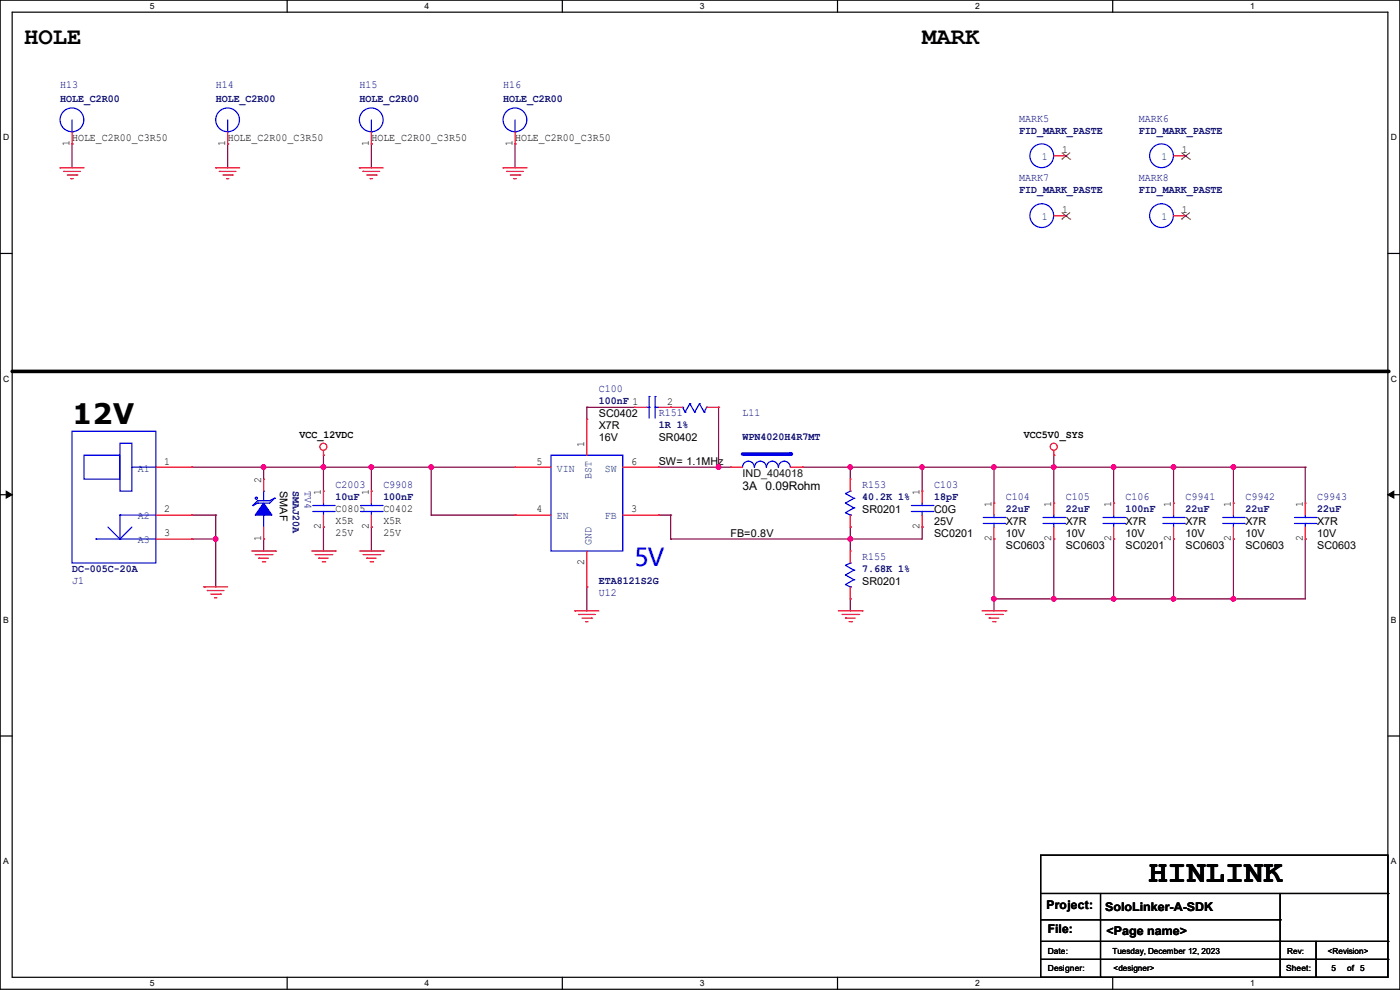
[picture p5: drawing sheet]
<svg xmlns="http://www.w3.org/2000/svg" width="297mm" height="210mm" viewBox="0 0 297 210" stroke-linecap="round" stroke-linejoin="round" font-family="sans-serif">
<path d="M0 0h297v209.8h-297zM2.6 2.6h291.8v204.7h-291.8z" fill="none" stroke="#000" stroke-width=".25"/>
<g fill="#fff">
<path d="M31.7 .3h1v2h-1z"/>
<path d="M31.7 207.6h1v2h-1z"/>
</g>
<path d="M60.9 0v2.6M60.9 207.3v2.5" fill="none" stroke="#000" stroke-width=".25"/>
<g fill="#fff">
<path d="M90.1 .3h1v2h-1z"/>
<path d="M90.1 207.6h1v2h-1z"/>
</g>
<path d="M119.3 0v2.6M119.3 207.3v2.5" fill="none" stroke="#000" stroke-width=".25"/>
<g fill="#fff">
<path d="M148.5 .3h.9v2h-.9z"/>
<path d="M148.5 207.6h.9v2h-.9z"/>
</g>
<path d="M177.7 0v2.6M177.7 207.3v2.5" fill="none" stroke="#000" stroke-width=".25"/>
<g fill="#fff">
<path d="M206.8 .3h1v2h-1z"/>
<path d="M206.8 207.6h1v2h-1z"/>
</g>
<path d="M236.1 0v2.6M236.1 207.3v2.5" fill="none" stroke="#000" stroke-width=".25"/>
<g fill="#fff">
<path d="M265.2 .3h1v2h-1z"/>
<path d="M265.2 207.6h1v2h-1z"/>
<path d="M.7 28.2h1.2v1.9h-1.2z"/>
<path d="M295.1 28.2h1.2v1.9h-1.2z"/>
<path d="M.7 79.3h1.2v2h-1.2z"/>
<path d="M295.1 79.3h1.2v2h-1.2z"/>
</g>
<path d="M0 53.8h2.6M294.4 53.8h2.6" fill="none" stroke="#000" stroke-width=".25"/>
<g fill="#fff">
<path d="M.7 130.5h1.2v2h-1.2z"/>
<path d="M295.1 130.5h1.1v2h-1.1z"/>
</g>
<path d="M0 104.9h2.6M294.4 104.9h2.6" fill="none" stroke="#000" stroke-width=".25"/>
<path d="M1.3 104.2l1.3 .7-1.3 .8zM294.4 104.9l1.3-.7v1.5z" fill="#000" stroke="#000" stroke-width=".21"/>
<g fill="#fff">
<path d="M.7 181.7h1.2v2h-1.2z"/>
<path d="M295.1 181.7h1.1v2h-1.1z"/>
</g>
<g fill="none" stroke="#000" stroke-width=".25">
<path d="M0 156.1h2.6M294.4 156.1h2.6M220.8 181.4h73.6v25.9h-73.6zM220.8 189.5h73.6M220.8 195.1h50.8M220.8 199.7h73.6M233.5 189.5v17.8M271.6 195.1h.1M271.6 199.7h.1M271.6 189.5v17.8M279.2 199.7v7.6M294.4 189.5h.1"/>
<path d="M294.4 199.7h.1M220.8 203.5h73.6M233.5 207.3h.1M271.6 207.3h.1M279.2 207.3h.1M294.4 203.5h.1"/>
</g>
<path d="M2.6 78.8h291.8" fill="none" stroke="#000" stroke-width=".76"/>
<circle cx="294.4" cy="78.8" r=".38" fill="#000"/>
<g fill="none" stroke="#800040" stroke-width=".25">
<path d="M15.3 30.5h.1M15.3 30.5v5.1M48.3 30.5h.1M48.3 30.5v5.1M78.8 30.5h.1M78.8 30.5v5.1M109.3 30.5h.1M109.3 30.5v5.1M40.7 99.1h.1M40.7 99.1h68.6M55.9 99.1h.1M55.9 99.1v2.5"/>
<path d="M68.6 99.1h.1M68.6 96.6h.1M68.6 96.6v7.6M78.8 99.1h.1M78.8 99.1v5.1M91.5 99.1h.1M91.5 99.1v10.2M124.5 86.4h.1M124.5 86.4h10.2M124.5 86.4v2.5M139.7 99.1h.1M139.7 99.1h15.3"/>
<path d="M152.4 86.4h.1M152.4 99.1h.1M152.4 86.4v12.7M170.2 99.1h.1M170.2 99.1h106.7M180.4 99.1h.1M180.4 99.1v2.5M195.6 99.1h.1M195.6 99.1v5.1M210.9 99.1h.1M210.9 99.1v7.6M223.6 96.6h.1"/>
<path d="M223.6 99.1h.1M223.6 96.6v10.1M236.3 99.1h.1M236.3 99.1v7.6M249 99.1h.1M249 99.1v7.6M261.7 99.1h.1M261.7 99.1v7.6M276.9 99.1h.1M276.9 99.1v7.6M40.7 109.3h.1M40.7 114.3h.1"/>
<path d="M40.7 109.3h5.1M40.7 114.3h5.1M45.8 109.3h.1M45.8 114.3h.1M45.8 109.3v15.2M55.9 114.3h.1M55.9 114.3v2.6M68.6 111.8h.1M68.6 111.8v5.1M78.8 111.8h.1M78.8 111.8v5.1M91.5 109.3h.1"/>
<path d="M91.5 109.3h17.8M139.7 109.3h.1M139.7 109.3h2.6M142.3 109.3h.1M142.3 114.3h.1M142.3 109.3v5M180.4 111.8h.1M180.4 114.3h.1M180.4 111.8v5.1M195.6 111.8h.1M195.6 111.8v2.5h-53.3M210.9 114.3h.1"/>
<path d="M210.9 114.3v15.3M223.6 114.3h.1M223.6 114.3v12.7M236.3 114.3h.1M236.3 114.3v12.7M249 114.3h.1M249 114.3v12.7M261.7 114.3h.1M261.7 114.3v12.7M276.9 114.3h.1M276.9 114.3v12.7h-66M124.5 124.5h.1"/>
<path d="M124.5 124.5v5.1M180.4 127h.1M180.4 127v2.6M210.9 127h.1M223.6 127h.1M236.3 127h.1M249 127h.1M261.7 127h.1"/>
</g>
<g fill="#f0f" stroke="#f0f" stroke-width=".25">
<circle cx="45.7" cy="114.3" r=".49"/>
<circle cx="152.4" cy="99.1" r=".49"/>
<circle cx="195.6" cy="99.1" r=".49"/>
<circle cx="180.4" cy="99.1" r=".49"/>
<circle cx="210.8" cy="99.1" r=".49"/>
<circle cx="236.2" cy="99.1" r=".49"/>
<circle cx="223.5" cy="99.1" r=".49"/>
<circle cx="180.4" cy="114.3" r=".49"/>
<circle cx="210.8" cy="127" r=".49"/>
<circle cx="236.2" cy="127" r=".49"/>
<circle cx="223.5" cy="127" r=".49"/>
<circle cx="78.8" cy="99.1" r=".49"/>
<circle cx="68.6" cy="99.1" r=".49"/>
<circle cx="55.9" cy="99.1" r=".49"/>
<circle cx="248.9" cy="99.1" r=".49"/>
<circle cx="248.9" cy="127" r=".49"/>
<circle cx="261.6" cy="127" r=".49"/>
<circle cx="261.6" cy="99.1" r=".49"/>
<circle cx="91.5" cy="99.1" r=".49"/>
</g>
<g fill="none" stroke="#f00" stroke-width=".25">
<path d="M12.7 35.6h.1M12.7 35.6h5.1M13.5 36.4h.1M13.5 36.4h3.6M14.3 37.1h2M15 37.9h.1M15 37.9h.5M16.3 37.1h.1M45.8 35.6h.1M45.8 35.6h5M46.5 36.4h.1M46.5 36.4h3.6"/>
<path d="M47.3 37.1h2M48 37.9h.1M48 37.9h.6M49.3 37.1h.1M76.2 35.6h.1M76.2 35.6h5.1M77 36.4h.1M77 36.4h3.6M77.8 37.1h2M78.5 37.9h.1M78.5 37.9h.5M79.8 37.1h.1"/>
<path d="M106.7 35.6h.1M106.7 35.6h5.1M107.5 36.4h.1M107.5 36.4h3.5M108.2 37.1h2.1M109 37.9h.1M109 37.9h.5M110.3 37.1h.1M68.6 96.6h.1M68.6 95.5v1.1M109.3 99.1h.1M109.3 99.1h7.6"/>
<path d="M124.5 88.9h.1M124.5 88.9v7.7M132.1 99.1h7.6M139.7 99.1h.1M223.6 96.6h.1M223.6 95.5v1.1M53.4 116.9h5.1M54.1 117.6h3.6M54.9 118.4h.1M54.9 118.4h2M55.7 119.2h.5M56.2 119.2h.1"/>
<path d="M57.7 117.6h.1M58.5 116.9h.1M66.1 116.9h5.1M66.8 117.6h3.6M67.6 118.4h.1M67.6 118.4h2M68.4 119.2h.5M68.9 119.2h.1M70.4 117.6h.1M71.2 116.9h.1M76.2 116.9h5.1M77 117.6h3.6"/>
<path d="M77.8 118.4h.1M77.8 118.4h2M78.5 119.2h.5M79 119.2h.1M80.6 117.6h.1M81.3 116.9h.1M109.3 109.3h.1M109.3 109.3h7.6M124.5 116.9v7.6M132.1 109.3h7.6M139.7 109.3h.1M43.2 124.5h.1"/>
<path d="M43.2 124.5h5.1M44 125.3h.1M44 125.3h3.5M44.7 126h2.1M45.5 126.8h.1M45.5 126.8h.5M46.8 126h.1M122 129.6h.1M122 129.6h5M122.7 130.3h.1M122.7 130.3h3.6M123.5 131.1h2"/>
<path d="M124.2 131.9h.1M124.2 131.9h.6M124.5 124.5h.1M125.5 131.1h.1M177.8 129.6h5.1M178.6 130.3h3.6M179.4 131.1h.1M179.4 131.1h2M180.1 131.9h.5M180.6 131.9h.1M182.2 130.3h.1M182.9 129.6h.1"/>
<path d="M208.3 129.6h5.1M209.1 130.3h3.5M209.8 131.1h.1M209.8 131.1h2.1M210.6 131.9h.5M211.1 131.9h.1M212.6 130.3h.1M213.4 129.6h.1"/>
<circle cx="68.6" cy="94.8" r=".74"/>
<circle cx="223.5" cy="94.8" r=".74"/>
</g>
<path d="M116.9 96.6h15.2v20.3h-15.2zM157.5 99.1a1.25 1.25 0 0 1 1.3-1.3 1.25 1.25 0 0 1 1.2 1.3M160.1 99.1a1.25 1.25 0 0 1 1.2-1.3 1.25 1.25 0 0 1 1.3 1.3M162.6 99.1a1.25 1.25 0 0 1 1.3-1.3 1.25 1.25 0 0 1 1.2 1.3M165.1 99.1a1.25 1.25 0 0 1 1.3-1.3 1.25 1.25 0 0 1 1.2 1.3" fill="none" stroke="#00f" stroke-width=".25"/>
<path d="M157.5 96.3h10.2" fill="none" stroke="#00f" stroke-width=".76"/>
<circle cx="167.7" cy="96.3" r=".38" fill="#00f"/>
<g fill="none" stroke="#f00" stroke-width=".25">
<path d="M15.3 30.5h.1M15.3 28v2.5M48.3 30.5h.1M48.3 28v2.5M78.8 30.5h.1M78.8 28v2.5M109.3 30.5h.1M109.3 28v2.5M223.6 33.1h2.5M226.1 33.1h.1M249 33.1h2.5M251.5 33.1h.1"/>
<path d="M223.6 45.8h2.5M226.1 45.8h.1M249 45.8h2.5M251.5 45.8h.1M33.1 99.1h7.6M40.7 99.1h.1M134.7 86.4h.1M134.7 86.4h2.5M139.7 86.4h5.1M142.3 86.4h.1M149.9 86.4h2.5M152.4 86.4h.1"/>
<path d="M155 99.1h.1M155 99.1h2.5M167.7 99.1h2.5M170.2 99.1h.1M33.1 109.3h7.6M33.1 114.3h7.6M40.7 109.3h.1M40.7 114.3h.1M55.9 114.3h.1M55.9 101.6h.1M55.9 101.6v2.6M55.9 111.8v2.5"/>
<path d="M68.6 104.2h.1M68.6 111.8h.1M68.6 104.2v2.5M68.6 109.3v2.5M78.8 104.2h.1M78.8 111.8h.1M78.8 104.2v2.5M78.8 109.3v2.5M180.4 111.8h.1M180.4 101.6h.1M180.4 116.9h.1M180.4 101.6v2.6"/>
<path d="M180.4 109.3v2.5M180.4 116.9v2.5M195.6 104.2h.1M195.6 111.8h.1M195.6 104.2v2.5M195.6 109.3v2.5M210.9 106.7h.1M210.9 114.3h.1M210.9 106.7v2.6M210.9 111.8v2.5M223.6 106.7h.1M223.6 114.3h.1"/>
<path d="M223.6 106.7v2.6M223.6 111.8v2.5M236.3 106.7h.1M236.3 114.3h.1M236.3 106.7v2.6M236.3 111.8v2.5M249 106.7h.1M249 114.3h.1M249 106.7v2.6M249 111.8v2.5M261.7 106.7h.1M261.7 114.3h.1"/>
<path d="M261.7 106.7v2.6M261.7 111.8v2.5M276.9 106.7h.1M276.9 114.3h.1M276.9 106.7v2.6M276.9 111.8v2.5M180.4 127h.1M180.4 124.5v2.5"/>
</g>
<g fill="none" stroke="#00f" stroke-width=".25">
<path d="M15.3 28h.1M15.3 25.4v2.6M48.3 28h.1M48.3 25.4v2.6M78.8 28h.1M78.8 25.4v2.6M109.3 28h.1M109.3 25.4v2.6M15.3 91.5h17.8v27.9h-17.8zM17.8 96.6h7.6v5h-7.6zM25.4 94h2.6v10.2h-2.6zM28 99.1h5.1"/>
<path d="M33.1 99.1h.1M137.2 86.4h.5M137.7 86.4h.1M137.7 84.1h.1M137.7 84.1v4.6M139 84.1h.1M139 86.4h.1M139 86.4h.7M139 84.1v4.6M144.8 86.4h.1M144.8 86.4l.5 1M145.3 87.4h.1"/>
<path d="M146.3 85.6h.1M146.3 85.6l1.1 1.8M146.3 85.6l-1 1.8M147.4 87.4h.1M148.4 85.6h.1M148.4 85.6l1 1.8M148.4 85.6l-1 1.8M149.4 87.4h.1M149.9 86.4h.1M149.9 86.4l-.5 1M20.4 114.3h.1M20.4 114.3h12.7"/>
<path d="M22.9 111.8l2.5 2.5M25.4 109.3h.1M25.4 114.3h.1M25.4 109.3h7.7M25.4 109.3v5M28 111.8l-2.6 2.5M53.6 107.2h.1M54.7 106.2h.1M54.7 106.7h.1M54.7 106.2l-1.1 1M54.7 106.7l-1.1 .5M55.9 109.3h.1"/>
<path d="M55.9 104.2h.1M55.9 104.2v2M55.9 109.3v2.5M58.2 105.7h.1M58.2 105.7l-1 .5h-2.5M58.2 105.7l-1 1h-2.5M66.3 108.5h4.6M66.3 107.2h4.6M68.6 107.2h.1M68.6 108.5h.1M68.6 106.7v.5M68.6 108.5v.8"/>
<path d="M70.9 108.5h.1M70.9 107.2h.1M76.5 108.5h4.6M76.5 107.2h4.6M78.8 107.2h.1M78.8 108.5h.1M78.8 106.7v.5M78.8 108.5v.8M81.1 108.5h.1M81.1 107.2h.1M179.4 108.8h.1M179.4 106.7h.1"/>
<path d="M179.4 104.7h.1M179.4 119.9h.1M179.4 108.8l1 .5M179.4 106.7l1.7 1M179.4 104.7l1.7 1M179.4 119.9l1.7 1M180.4 109.3h.1M180.4 104.2h.1M180.4 119.4h.1M180.4 104.2l-1 .5M180.4 119.4l-1 .5M181.1 107.7h.1"/>
<path d="M181.1 105.7h.1M181.1 107.7l-1.7 1.1M181.1 105.7l-1.7 1M193.3 108.5h4.6M193.3 107.2h4.6M195.6 107.2h.1M195.6 108.5h.1M195.6 106.7v.5M195.6 108.5v.8M197.9 108.5h.1M197.9 107.2h.1M208.6 111h4.5"/>
<path d="M208.6 109.8h4.5M210.9 109.8h.1M210.9 111h.1M210.9 109.3v.5M210.9 111v.8M213.1 111h.1M213.1 109.8h.1M221.3 111h4.5M221.3 109.8h4.5M223.6 109.8h.1M223.6 111h.1M223.6 109.3v.5"/>
<path d="M223.6 111v.8M225.8 111h.1M225.8 109.8h.1M234 111h4.5M234 109.8h4.5M236.3 109.8h.1M236.3 111h.1M236.3 109.3v.5M236.3 111v.8M238.5 111h.1M238.5 109.8h.1M246.7 111h4.5"/>
<path d="M246.7 109.8h4.5M249 109.8h.1M249 111h.1M249 109.3v.5M249 111v.8M251.2 111h.1M251.2 109.8h.1M259.4 111h4.5M259.4 109.8h4.5M261.7 109.8h.1M261.7 111h.1M261.7 109.3v.5"/>
<path d="M261.7 111v.8M263.9 111h.1M263.9 109.8h.1M274.6 111h4.6M274.6 109.8h4.6M276.9 109.8h.1M276.9 111h.1M276.9 109.3v.5M276.9 111v.8M279.2 111h.1M279.2 109.8h.1M179.4 124h.1"/>
<path d="M179.4 122h.1M179.4 124l1 .5M179.4 122l1.7 1M180.4 124.5h.1M181.1 123h.1M181.1 120.9h.1M181.1 123l-1.7 1M181.1 120.9l-1.7 1.1"/>
<circle cx="15.3" cy="25.4" r="2.52"/>
<circle cx="48.3" cy="25.4" r="2.52"/>
<circle cx="78.8" cy="25.4" r="2.52"/>
<circle cx="109.2" cy="25.4" r="2.52"/>
<circle cx="221" cy="33" r="2.52"/>
<circle cx="246.4" cy="33" r="2.52"/>
<circle cx="221" cy="45.7" r="2.52"/>
<circle cx="246.4" cy="45.7" r="2.52"/>
<circle cx="54.4" cy="105.7" r=".23"/>
</g>
<path d="M55.9 106.7l1.8 2.6h-3.6z" fill-rule="evenodd" fill="#00f" stroke="#00f" stroke-width=".25"/>
<g fill="none" stroke="#804000" stroke-width=".21">
<path d="M225.2 33.8h.1M225.2 32.4l1.8 1.4M227 33.8h.1M227 32.4l-1.8 1.4M250.6 33.8h.1M250.6 32.4l1.8 1.4M252.4 33.8h.1M252.4 32.4l-1.8 1.4M225.2 46.5h.1M225.2 45.1l1.8 1.4M227 46.5h.1M227 45.1l-1.8 1.4"/>
<path d="M250.6 46.5h.1M250.6 45.1l1.8 1.4M252.4 46.5h.1M252.4 45.1l-1.8 1.4"/>
</g>
<g fill="#f0f" stroke="#f0f" stroke-width=".25">
<circle cx="45.7" cy="114.3" r=".49"/>
<circle cx="152.4" cy="99.1" r=".49"/>
<circle cx="195.6" cy="99.1" r=".49"/>
<circle cx="180.4" cy="99.1" r=".49"/>
<circle cx="210.8" cy="99.1" r=".49"/>
<circle cx="236.2" cy="99.1" r=".49"/>
<circle cx="223.5" cy="99.1" r=".49"/>
<circle cx="180.4" cy="114.3" r=".49"/>
<circle cx="210.8" cy="127" r=".49"/>
<circle cx="236.2" cy="127" r=".49"/>
<circle cx="223.5" cy="127" r=".49"/>
<circle cx="78.8" cy="99.1" r=".49"/>
<circle cx="68.6" cy="99.1" r=".49"/>
<circle cx="55.9" cy="99.1" r=".49"/>
<circle cx="248.9" cy="99.1" r=".49"/>
<circle cx="248.9" cy="127" r=".49"/>
<circle cx="261.6" cy="127" r=".49"/>
<circle cx="261.6" cy="99.1" r=".49"/>
<circle cx="91.5" cy="99.1" r=".49"/>
</g>
<text font-size="6.8" x="243.6" y="187">HINLINK</text>
<text font-size="6" x="15.3" y="89.9">12V</text>
<text font-size="5.2" fill="#00f" x="134.6" y="120.1">5V</text>
<g font-size="5.1">
<text x="5.1" y="9.4">HOLE</text>
<text x="195.6" y="9.4">MARK</text>
</g>
<g font-size="2.5">
<text x="157.5" y="103.9">3A</text>
<text x="162.4" y="103.9">0.09Rohm</text>
<text x="222" y="192.9">Project:</text>
<text x="222.3" y="198">File:</text>
<text x="234.5" y="193.2">SoloLinker-A-SDK</text>
<text x="234.7" y="198.2">&lt;Page name&gt;</text>
</g>
<g font-size="2.3" fill="#000080">
<text x="12.7" y="18.7">H13</text>
<text x="12.7" y="21.7">HOLE_C2R00</text>
<text x="45.8" y="18.7">H14</text>
<text x="45.8" y="21.7">HOLE_C2R00</text>
<text x="76.2" y="18.7">H15</text>
<text x="76.2" y="21.7">HOLE_C2R00</text>
<text x="106.7" y="18.7">H16</text>
<text x="106.7" y="21.7">HOLE_C2R00</text>
<text x="216.2" y="25.8">MARK5</text>
<text x="216.2" y="28.3">FID_MARK_PASTE</text>
<text x="241.6" y="25.8">MARK6</text>
<text x="241.6" y="28.3">FID_MARK_PASTE</text>
<text x="216.2" y="38.5">MARK7</text>
<text x="216.2" y="41">FID_MARK_PASTE</text>
<text x="241.6" y="38.5">MARK8</text>
<text x="241.6" y="41">FID_MARK_PASTE</text>
<text x="127" y="83.2">C100</text>
<text x="127" y="85.7">100nF 1</text>
<text x="139.7" y="88.3">R151</text>
<text x="157.5" y="88.3">L11</text>
<text x="139.7" y="90.8">1R 1%</text>
<text x="157.5" y="93.3">WPN4020H4R7MT</text>
<text x="62.1" y="104.2" transform="rotate(90 62.1 104.2)">SMAJ20A</text>
<text x="64.6" y="104.2" transform="rotate(90 64.6 104.2)">TV4</text>
<text x="71.2" y="103.5">C2003</text>
<text x="71.2" y="106">10uF</text>
<text x="81.3" y="103.5">C9908</text>
<text x="81.3" y="106">100nF</text>
<text x="182.9" y="103.5">R153</text>
<text x="182.9" y="106">40.2K 1%</text>
<text x="198.2" y="103.5">C103</text>
<text x="198.2" y="106">18pF</text>
<text x="213.4" y="106">C104</text>
<text x="226.1" y="106">C105</text>
<text x="238.8" y="106">C106</text>
<text x="251.5" y="106">C9941</text>
<text x="264.2" y="106">C9942</text>
<text x="279.4" y="106">C9943</text>
<text x="213.4" y="108.6">22uF</text>
<text x="226.1" y="108.6">22uF</text>
<text x="238.8" y="108.6">100nF</text>
<text x="251.5" y="108.6">22uF</text>
<text x="264.2" y="108.6">22uF</text>
<text x="279.4" y="108.6">22uF</text>
<text x="182.9" y="118.7">R155</text>
<text x="15.3" y="123.8">J1</text>
<text x="15.3" y="121.3">DC-005C-20A</text>
<text x="127" y="123.8">ETA8121S2G</text>
<text x="182.9" y="121.3">7.68K 1%</text>
<text x="127" y="126.4">U12</text>
</g>
<g font-size="2.3">
<text x="15.3" y="29.8">HOLE_C2R00_C3R50</text>
<text x="48.3" y="29.8">HOLE_C2R00_C3R50</text>
<text x="78.8" y="29.8">HOLE_C2R00_C3R50</text>
<text x="109.3" y="29.8">HOLE_C2R00_C3R50</text>
<text x="14.7" y="31" transform="rotate(-90 14.7 31)">1</text>
<text x="47.8" y="31" transform="rotate(-90 47.8 31)">1</text>
<text x="78.2" y="31" transform="rotate(-90 78.2 31)">1</text>
<text x="108.7" y="31" transform="rotate(-90 108.7 31)">1</text>
<text x="225.3" y="32.5">1</text>
<text x="250.7" y="32.5">1</text>
<text x="225.3" y="45.2">1</text>
<text x="250.7" y="45.2">1</text>
<text x="127" y="88.5">SC0402</text>
<text x="141.5" y="85.9">2</text>
<text x="63.5" y="92.8">VCC_12VDC</text>
<text x="124" y="94.8" transform="rotate(-90 124 94.8)">1</text>
<text x="127" y="91">X7R</text>
<text x="127" y="93.6">16V</text>
<text x="139.7" y="93.6">SR0402</text>
<text x="217.2" y="92.8">VCC5V0_SYS</text>
<text x="34.8" y="98.6">1</text>
<text x="113.8" y="98.6">5</text>
<text x="133.9" y="98.6">6</text>
<text x="139.7" y="98.6">SW= 1.1MHz</text>
<text x="55.4" y="102.4" transform="rotate(-90 55.4 102.4)">2</text>
<text x="59.4" y="104.2" transform="rotate(90 59.4 104.2)">SMAF</text>
<text x="68.1" y="104.9" transform="rotate(-90 68.1 104.9)">1</text>
<text x="78.2" y="104.9" transform="rotate(-90 78.2 104.9)">1</text>
<text x="195.1" y="104.9" transform="rotate(-90 195.1 104.9)">1</text>
<text x="210.3" y="107.5" transform="rotate(-90 210.3 107.5)">1</text>
<text x="223" y="107.5" transform="rotate(-90 223 107.5)">1</text>
<text x="235.7" y="107.5" transform="rotate(-90 235.7 107.5)">1</text>
<text x="248.4" y="107.5" transform="rotate(-90 248.4 107.5)">1</text>
<text x="261.1" y="107.5" transform="rotate(-90 261.1 107.5)">1</text>
<text x="276.4" y="107.5" transform="rotate(-90 276.4 107.5)">1</text>
<text x="34.8" y="108.7">2</text>
<text x="34.8" y="113.8">3</text>
<text x="68.1" y="112.3" transform="rotate(-90 68.1 112.3)">2</text>
<text x="71.2" y="108.6">C0805</text>
<text x="71.2" y="111.1">X5R</text>
<text x="71.2" y="113.7">25V</text>
<text x="78.2" y="112.3" transform="rotate(-90 78.2 112.3)">2</text>
<text x="81.3" y="108.6">C0402</text>
<text x="81.3" y="111.1">X5R</text>
<text x="81.3" y="113.7">25V</text>
<text x="113.8" y="108.7">4</text>
<text x="133.9" y="108.7">3</text>
<text x="155" y="113.9">FB=0.8V</text>
<text x="182.9" y="108.8">SR0201</text>
<text x="195.1" y="112.3" transform="rotate(-90 195.1 112.3)">2</text>
<text x="198.2" y="113.9">SC0201</text>
<text x="198.2" y="108.8">C0G</text>
<text x="198.2" y="111.3">25V</text>
<text x="213.4" y="111.3">X7R</text>
<text x="213.4" y="113.9">10V</text>
<text x="226.1" y="111.3">X7R</text>
<text x="226.1" y="113.9">10V</text>
<text x="238.8" y="111.3">X7R</text>
<text x="238.8" y="113.9">10V</text>
<text x="251.5" y="111.3">X7R</text>
<text x="251.5" y="113.9">10V</text>
<text x="264.2" y="111.3">X7R</text>
<text x="264.2" y="113.9">10V</text>
<text x="279.4" y="111.3">X7R</text>
<text x="279.4" y="113.9">10V</text>
<text x="55.4" y="114.9" transform="rotate(-90 55.4 114.9)">1</text>
<text x="124" y="119.9" transform="rotate(-90 124 119.9)">2</text>
<text x="210.3" y="114.9" transform="rotate(-90 210.3 114.9)">2</text>
<text x="213.4" y="116.4">SC0603</text>
<text x="223" y="114.9" transform="rotate(-90 223 114.9)">2</text>
<text x="226.1" y="116.4">SC0603</text>
<text x="235.7" y="114.9" transform="rotate(-90 235.7 114.9)">2</text>
<text x="238.8" y="116.4">SC0201</text>
<text x="248.4" y="114.9" transform="rotate(-90 248.4 114.9)">2</text>
<text x="251.5" y="116.4">SC0603</text>
<text x="261.1" y="114.9" transform="rotate(-90 261.1 114.9)">2</text>
<text x="264.2" y="116.4">SC0603</text>
<text x="276.4" y="114.9" transform="rotate(-90 276.4 114.9)">2</text>
<text x="279.4" y="116.4">SC0603</text>
<text x="182.9" y="124">SR0201</text>
</g>
<g font-size="2.3" fill="#004080">
<text x="221" y="34">1</text>
<text x="246.4" y="34">1</text>
<text x="221" y="46.7">1</text>
<text x="246.4" y="46.7">1</text>
<text x="29.3" y="100">A1</text>
<text x="118.2" y="100">VIN</text>
<text x="125.5" y="101.6" transform="rotate(-90 125.5 101.6)">BST</text>
<text x="128.3" y="100">SW</text>
<text x="29.3" y="110.2">A2</text>
<text x="118.2" y="110.2">EN</text>
<text x="128.3" y="110.2">FB</text>
<text x="29.3" y="115.3">A3</text>
<text x="125.5" y="115.6" transform="rotate(-90 125.5 115.6)">GND</text>
</g>
<text font-size="2.3" fill="#004000" x="157.5" y="101.2">IND_404018</text>
<g font-size="1.8">
<text x="31.8" y="1.9">5</text>
<text x="90.1" y="1.9">4</text>
<text x="148.5" y="1.9">3</text>
<text x="206.8" y="1.9">2</text>
<text x="265.2" y="1.9">1</text>
<text x=".7" y="29.8">D</text>
<text x="295.1" y="29.8">D</text>
<text x=".7" y="80.9">C</text>
<text x="295.1" y="80.9">C</text>
<text x=".7" y="132.1">B</text>
<text x="295.1" y="132.1">B</text>
<text x=".7" y="183.3">A</text>
<text x="295.1" y="183.3">A</text>
<text x="222.3" y="202.3">Date:</text>
<text x="236" y="202.3">Tuesday, December 12, 2023</text>
<text x="281.7" y="202.3">&lt;Revision&gt;</text>
<text x="31.8" y="209.2">5</text>
<text x="90.1" y="209.2">4</text>
<text x="148.5" y="209.2">3</text>
<text x="206.8" y="209.2">2</text>
<text x="222.3" y="205.9">Designer:</text>
<text x="236.2" y="205.9">&lt;designer&gt;</text>
<text x="265.2" y="209.2">1</text>
<text x="272.8" y="205.9">Sheet:</text>
<text x="282.5" y="205.9">5</text>
<text x="285.8" y="205.9">of 5</text>
</g>
<text font-size="1.7" x="273.1" y="202.3">Rev:</text>
</svg>
